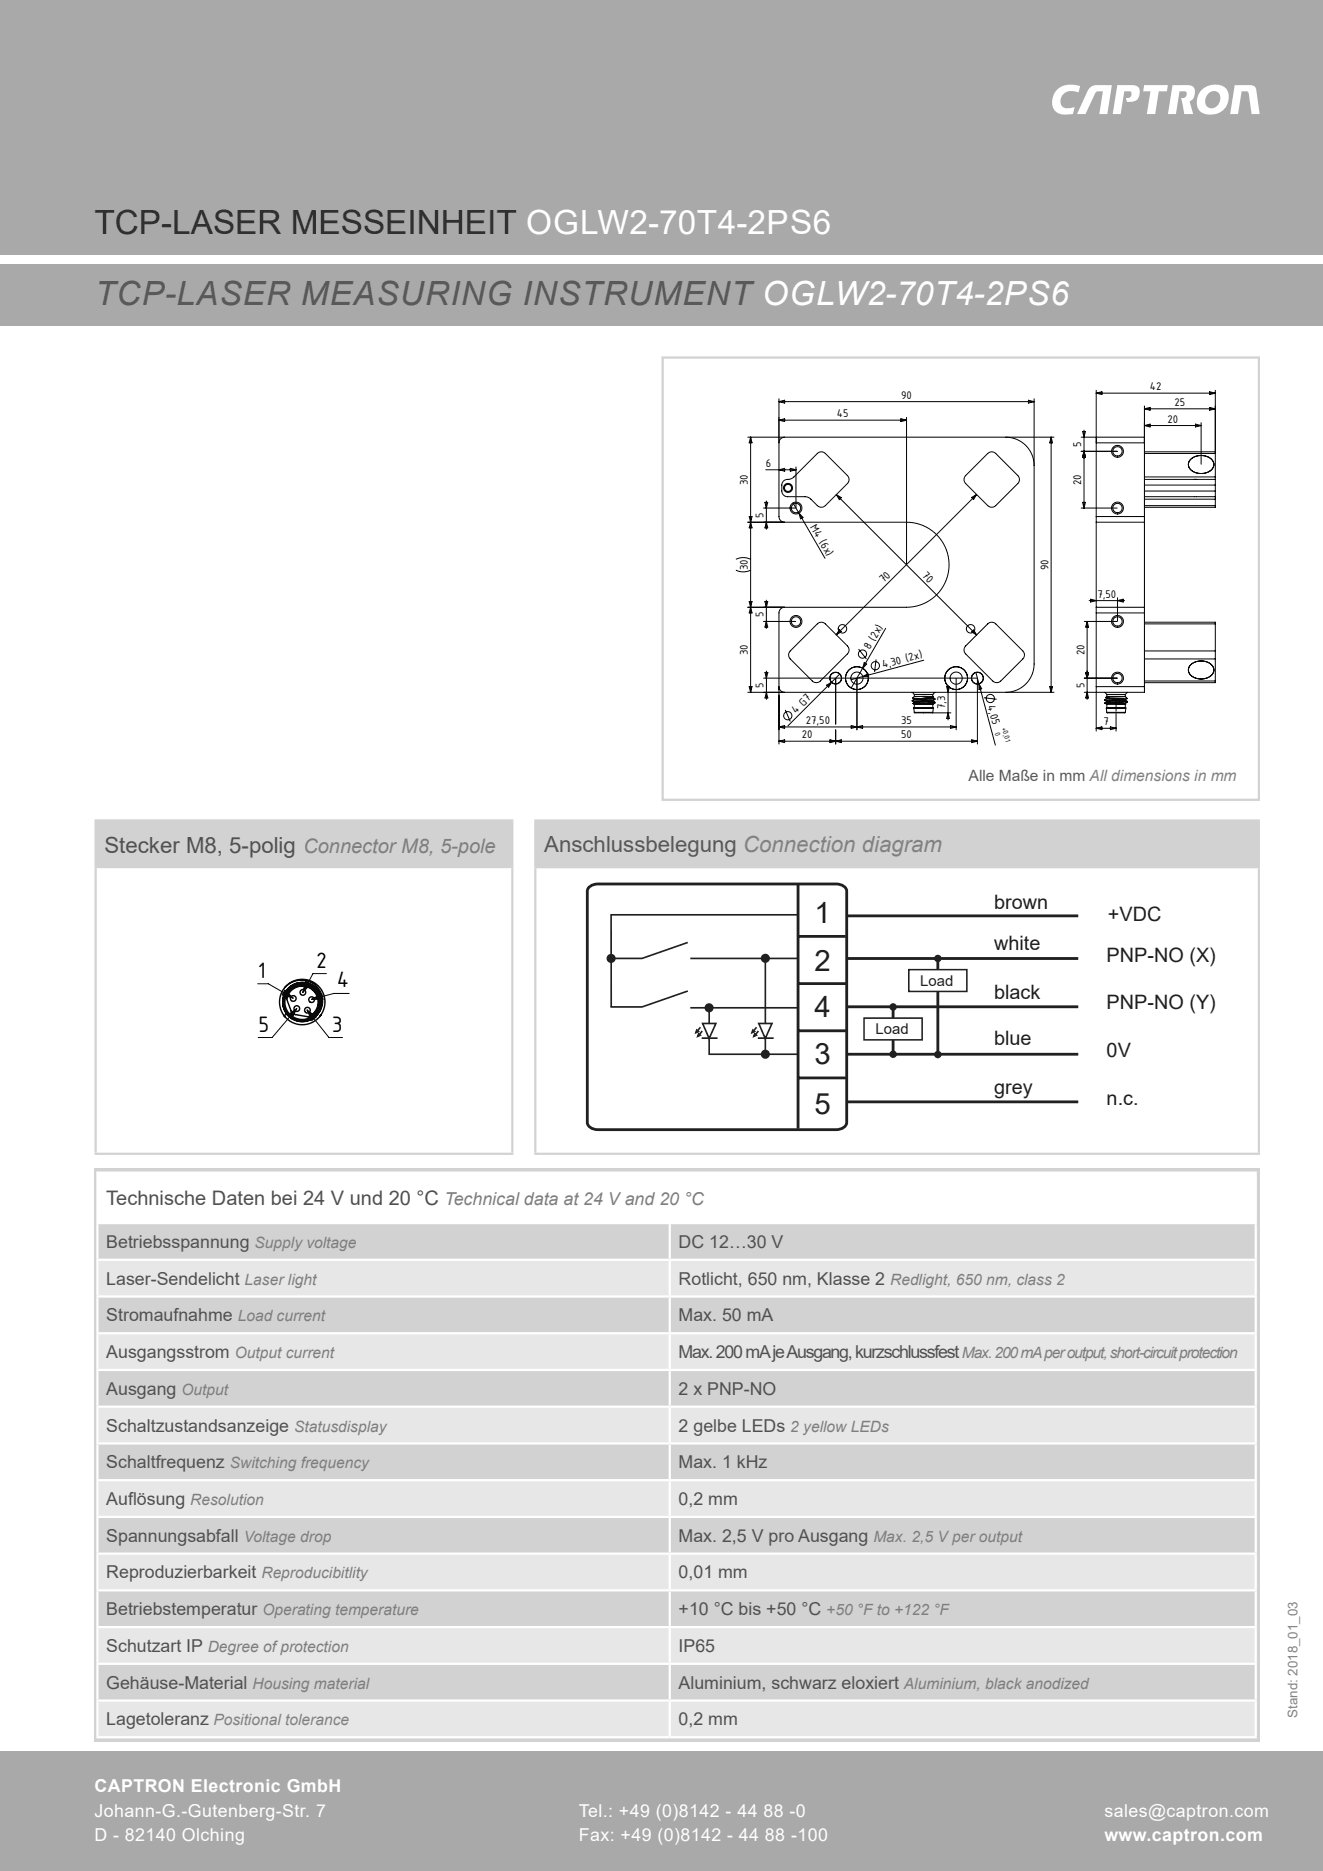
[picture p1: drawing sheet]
<svg xmlns="http://www.w3.org/2000/svg" width="210mm" height="297mm" viewBox="0 0 210 297" stroke-linecap="round" stroke-linejoin="round" font-family="sans-serif">
<g fill="#a8a9ad">
<path d="M0 41.9h210v9.8h-210z"/>
<path d="M0 0h210v40.3h-210z"/>
<path d="M0 278h210v19h-210z"/>
</g>
<path d="M15.2 130.2h66.1v7.4h-66.1z" fill="#d1d2d4"/>
<path d="M15 130.2h66.5M15 137.6h66.5M15.2 130.4v7.1M15.2 137.8v45.2M81.3 130.4v7.1M81.3 137.8v45.2M15 183.1h66.5" fill="none" stroke="#d1d2d4" stroke-width=".35"/>
<path d="M85 130.2h114.8v7.5h-114.8z" fill="#d1d2d4"/>
<path d="M105.2 56.8h94.6v70.2h-94.6zM84.8 130.2h115.2M84.8 137.7h115.2M85 130.4v7.1M85 137.8v45.2M199.8 130.4v7.1M199.8 137.8v45.2M84.8 183.1h115.2" fill="none" stroke="#d1d2d4" stroke-width=".35"/>
<g fill="none" stroke="#000001" stroke-width=".16">
<path d="M118.7 69.4h5.8M119.1 69.4v40.5M119.1 69.4l.3 .9h-.5zM121.4 79.7h.5l-.3 .9zM121.5 74.6h4.8M121.6 79.5v4.5M123.6 66.7l.9-.2v.4zM123.6 74.6l.9-.3v.5zM123.6 66.7h20.3M123.6 63.3v7M123.6 63.8h40.5M123.6 63.8l.9-.3v.5z"/>
<path d="M123.9 69.7l.6-.3h35.1a4.5 4.5 0 0 1 4.5 4.5v31.5a4.5 4.5 0 0 1-4.5 4.5h-35.1a.9 .9 0 0 1-.9-.9v-11.7a.9 .9 0 0 1 .9-.9h19.4a6.7 6.7 0 0 0 6.7-6.8 6.7 6.7 0 0 0-6.7-6.7h-19.4a.9 .9 0 0 1-.9-.9v-11.7zM124.4 76.4l.3-.2 .8-.2 .4-.2 3.8-3.8a.9 .9 0 0 1 1.3 0l3.5 3.5a.9 .9 0 0 1 0 1.3l-3.5 3.5a.9 .9 0 0 1-1.3 0l-1.1-1.1-.4-.3-3.2-.1a.9 .9 0 0 1-.9-.9v-1.1zM124.9 76.1h.1M125.4 74.3l.9 .3-.9 .2zM125.9 79.8l5 8.8M126.3 74.1v6.5M132.7 78.5l22.3 22.3M132.7 78.5l.8 .5-.3 .3zM143 66.5l.9 .2-.9 .2zM143.9 66.2v23.4M153.3 75.5l3.5-3.5a.9 .9 0 0 1 1.3 0l3.5 3.5a.9 .9 0 0 1 0 1.3l-3.5 3.5a.9 .9 0 0 1-1.3 0l-3.5-3.5a.9 .9 0 0 1 0-1.3zM154.2 79l.8-.5-.5 .8z"/>
<path d="M155 78.5l-22.3 22.3M159.7 69.4h7.6M163.2 63.5l.9 .3-.9 .2zM164.1 63.3v10.6M166.8 69.4l.3 .9h-.5zM166.8 69.4v40.5M171.6 69.4h2.4M171.6 71.6h5.7M171.8 79.7h.5l-.2 .9zM171.8 68.5h.5l-.2 .9zM172.1 68.3v12.3M172.1 71.6l.2 .9h-.5z"/>
<path d="M174 70.3v-.9h7.7v.9M174 70.3v11.7M174 70.3h7.7M174 62v8.3M174 62.4h18.9M174 62.4l.9-.2v.4zM181.7 78.8h11.2M181.7 76.1h8.2M181.7 71.7h11.2v.3M181.7 70.3v11.7M181.7 77h11.2M181.7 77.9h11.2"/>
<path d="M181.7 75.7h11.2M181.7 72h11.2M181.7 79.2h11.2M181.7 67.5h9M181.7 67.5l.9-.2v.5zM181.7 64.4v5.9M181.7 64.9l.9-.2v.4zM181.7 64.9h11.2M188.9 73a2.4 2.4 0 0 1 3.7 .4 1.58 1.58 0 0 1-1.8 1.8 1.77 1.77 0 0 1-2.2-1.6zM188.9 73a2.39 2.39 0 0 1 3.7 .4 1.6 1.6 0 0 1-1.8 1.8 1.75 1.75 0 0 1-2.2-1.6zM189.6 76.1h.3M189.8 67.3l.9 .2-.9 .3z"/>
<path d="M189.9 76.1h3M190.7 67.1v6.6M192 62.2l.9 .2-.9 .2zM192 64.7l.9 .2-.9 .2zM192.9 77.9v.9M192.9 76.1v.9M192.9 75.7v.4M192.9 78.8v.4M192.9 72v3.7M192.9 77v.9M192.9 79.2v1.1M192.9 62v9.9"/>
<path d="M116.8 90.5l1.1 .3 1.2-.3M116.8 88.8l1.1-.3 1.2 .3M118.7 82.9h5.8M118.7 96.4h5.8M118.9 82l.5 1.8h-.5l.5-1.8zM118.9 95.5l.5 1.8h-.5l.5-1.8zM121.2 98.6h5.1M121.2 80.6h5.1M121.4 95.5h.5l-.3 .9zM121.6 98.6l.3 .9h-.5zM121.6 82.9l.3 .9h-.5zM121.6 95.3v4.5"/>
<path d="M126.8 81.5l.7 .6-.4 .3zM133.2 100l.3 .3-.8 .5zM140.6 99.7l-5.5 9.5M171.6 80.6h5.7M172.1 98.6h5.2M172.6 98.6v12.4M172.6 98.6l.2 .9h-.5zM172.9 95.3h5.6M173.1 95.1l.9 .2-.9 .3zM174 82v.9M174 96.4v.9M174 82.9v13.5"/>
<path d="M174 97.3v11.7M174 82.9h7.7M174 82h7.7M174 96.4h7.7M174 97.3h7.7M177.4 94.9v3.7M177.4 95.3l.9-.2v.5zM181.7 82v.9M181.7 96.4v.9M181.7 98.8h11.2v.2M181.7 82.9v13.5M181.7 97.3v11.7"/>
<path d="M181.7 99h11.2M181.7 80.3h11.2M192.9 80.3v.2h-11.2M192.9 99v4.3M118.7 109.9h5.8M118.9 109h.5l-.3 .9zM121.2 107.6h33.9M121.4 106.7h.5l-.2 .9zM121.7 109.9l.2 .9h-.5zM121.7 106.5v4.5M123.6 109v9.1M123.6 115.4l.9-.2v.4z"/>
<path d="M123.6 117.7l.9-.3v.5zM123.6 117.7h31.5M124.6 112.7l.8 1.8M125.4 103.3l4.3-4.3a.9 .9 0 0 1 1.3 0l3.5 3.5a.9 .9 0 0 1 0 1.3l-4.3 4.3a.9 .9 0 0 1-1.3 0l-3.5-3.5a.9 .9 0 0 1 0-1.3zM131.2 108.8l.8-.5-.5 .8zM131.7 117.4l1.8 .5v-.5l-1.8 .5zM132.6 107.7v7.2M132.6 115.8v2.3M133.3 107l-8.2 8.2M135.1 115.2l1.8 .4v-.4l-1.8 .4zM136 107.7v8.1M136.3 103l1.2 1.6"/>
<path d="M137 107.4l.8-.5 .1 .5zM137.2 105.2l.4 .2-.7 .7zM139.1 104.7l-.3 2M144.8 111.2v.1M144.8 109.9l.3 .3M144.8 111.3l.3 .2M144.8 111.2l3.6 .3-.3-.2M144.8 111.3l3.6 .3M144.9 110.8l.2 .1M144.9 110.8l1.6 .1M144.9 111.7l.2 .1M144.9 111.7l2.9 .1"/>
<path d="M145 112.4h3.1M145 112.4l.1 .7M145.1 112.4h-.1M145.1 112.4h1.5M145.1 111.6l-.2 .1M145.1 111l-.3 .2M145.1 111.5v.1M145.1 110.9v.1M145.1 113.1l.1 .1 2.9-.1M145.1 113.1h3M145.1 111l3 .3M145.1 111.6l2.7 .2"/>
<path d="M145.1 110.9l3 .3M145.1 111.5l3 .3M145.1 110.5h1.5M145.1 110.2h3M145.1 111.8h3M145.1 112.3h1.5M145.1 110.5l-.2 .3M145.1 112.3v.1M145.1 110.2v.3M145.1 111.8v.5M146.3 110.6l2 .3M146.3 110.6l1.8 .1"/>
<path d="M146.5 110.9l1.9 .1v-.1M146.5 110.9h1.8M146.6 110.5l.9 .1M146.6 110.5h1.5M146.6 110.5l-.3 .1M146.6 112.3h1.5M146.6 112.4h1.5M146.6 104.8l-11.5 3.1M147.5 110.6h.6M147.5 110.6l.6 .1M147.8 111.8h.3M148 113.2h2.9"/>
<path d="M148.1 111.8h.1M148.1 110.5v.1M148.1 112.3v.1M148.1 110.2v.3M148.1 111.8v.5M148.1 110.7h.1M148.1 111.2h.1M148.1 111.2v.1M148.1 110.7l.2 .2M148.1 112.4h.1M148.1 110.6v.1M148.1 112.4v.7"/>
<path d="M148.4 111l-.3 .2M148.4 111.6l-.3 .2M148.4 111.5v.1M148.4 109.9l-.3 .3M150.3 109h.4l-.2 .9zM150.5 108.8v5.5M150.5 113.2l.2 .9h-.4zM150.9 115.2l.9 .2-.9 .2zM151.8 115.4h-28.2M151.8 107.7v8.1M153.3 102.5l3.5-3.5a.9 .9 0 0 1 1.3 0l4.3 4.3a.9 .9 0 0 1 0 1.3l-3.5 3.5a.9 .9 0 0 1-1.3 0l-4.3-4.3a.9 .9 0 0 1 0-1.3zM154.2 100.3l.3-.3 .5 .8z"/>
<path d="M154.2 117.4l.9 .3-.9 .2zM154.9 106.8l3.1 11.5M155.1 107.7v10.4M155.4 108.5l.4 .8-.4 .2zM156.2 110.8l2 .2M159.7 109.9h7.6M166.6 109h.5l-.3 .9zM172.1 109.9h1.9M172.1 107.6h5.2M172.3 106.7h.5l-.2 .9zM172.6 109.9l.2 .9h-.5zM174 109v.9h7.7v-.9"/>
<path d="M174 109h7.7M174 109.9v6.2M174 115.6l.9-.2v.4zM174 115.6h3.2M175.4 111.1v.1l.3 .2M175.4 111.6l3.3 .2h-.1M175.4 109.9l.3 .3M175.4 111.6l.3 .2M175.4 111.1l3.3 .2h.3v.2M175.4 111.6h.1M175.4 111.2l3.6 .3M175.5 110.7h.1"/>
<path d="M175.6 112.4h3.1M175.6 112.4l.1 .7M175.6 112.4h.1M175.7 111.4l-.3 .2M175.7 110.9l-.3 .1M175.7 111.4h.1M175.7 110.8v.1M175.7 110.8l-.2-.1 3.5 .2M175.7 113.1l.1 .1 2.8-.1M175.7 113.1h2.9M175.7 110.8h.1M175.7 111.4l2.9 .3"/>
<path d="M175.7 110.9l2.9 .2M175.7 110.5h2.9M175.7 110.2h2.9M175.7 111.8h2.9M175.7 112.3h2.9M175.7 110.5l-.2 .2M175.7 112.3l-.1 .1M175.7 110.2v.3M175.7 111.8v.5M175.7 110.8l2.9 .3M175.7 111.4l2.9 .2M176.3 115.4l.9 .2-.9 .2z"/>
<path d="M177.2 113.3v2.8M178.6 110.5h.1M178.6 111.2l.3 .2M178.6 110.6l.4 .3M178.6 110.6h.1M178.6 112.3l.1 .1M178.6 110.2v.3M178.6 111.8v.5M178.6 110.5v.1M178.6 111.1v.1M178.6 111.1h.1M178.6 111.6v.1"/>
<path d="M178.6 111.6h.1M178.7 112.4h.1M178.7 112.4l-.1 .7M179 110.9h.1M179 111.5l-.4 .1M179 110.9l-.4 .2M179 109.9l-.4 .3M181.7 103.3h11.2M181.7 104.6h11.2M181.7 108.1h11.2M189 105.5a2.37 2.37 0 0 1 3.6 .6 1.65 1.65 0 0 1-1.9 1.7 1.7 1.7 0 0 1-2-1.7zM189 105.5a2.36 2.36 0 0 1 3.6 .6 1.67 1.67 0 0 1-1.9 1.7 1.67 1.67 0 0 1-2-1.7z"/>
<path d="M192.9 103.3v1.3M192.9 108.1v.3h-11.2M192.9 104.6v3.5"/>
<circle cx="125.1" cy="77.5" r=".72"/>
<circle cx="125.1" cy="77.5" r=".56"/>
<circle cx="177.4" cy="71.6" r=".74"/>
<circle cx="177.4" cy="71.6" r=".95"/>
<circle cx="126.3" cy="98.6" r=".94"/>
<circle cx="126.3" cy="98.6" r=".74"/>
<circle cx="126.3" cy="80.6" r=".74"/>
<circle cx="126.3" cy="80.6" r=".95"/>
<circle cx="133.7" cy="99.8" r=".68"/>
<circle cx="154.1" cy="99.8" r=".68"/>
<circle cx="177.4" cy="98.6" r=".74"/>
<circle cx="177.4" cy="80.6" r=".74"/>
<circle cx="177.4" cy="80.6" r=".95"/>
<circle cx="177.4" cy="98.6" r=".95"/>
<circle cx="125" cy="113.6" r=".65"/>
<circle cx="132.6" cy="107.6" r=".94"/>
<circle cx="132.6" cy="107.6" r=".9"/>
<circle cx="136" cy="107.6" r="1.82"/>
<circle cx="136" cy="107.6" r="1.8"/>
<circle cx="136" cy="107.6" r=".97"/>
<circle cx="136.9" cy="103.8" r=".65"/>
<circle cx="138.9" cy="105.7" r=".65"/>
<circle cx="151.8" cy="107.6" r="1.8"/>
<circle cx="151.8" cy="107.6" r=".97"/>
<circle cx="151.8" cy="107.6" r="1.82"/>
<circle cx="155.1" cy="107.6" r=".96"/>
<circle cx="155.1" cy="107.6" r=".91"/>
<circle cx="157.2" cy="110.9" r=".65"/>
<circle cx="177.4" cy="107.6" r=".74"/>
<circle cx="177.4" cy="107.6" r=".95"/>
</g>
<path d="M177.2 110.9v2.3" fill="none" stroke="#000001" stroke-width=".16" stroke-dasharray="1.8 .7 .2 .7" stroke-dashoffset="3.3"/>
<path d="M15 185.5h185v91h-185z" fill="#d1d2d4"/>
<path d="M15.5 186.1h183.8v8h-183.8z" fill="#fff"/>
<g fill="#e6e7e9">
<path d="M15.5 200h90.8v5.8h-90.8zM106.3 200h93v5.8h-93zM15.5 211.6h90.8v5.9h-90.8zM106.3 211.6h93v5.9h-93zM15.5 223.3h90.8v5.8h-90.8zM106.3 223.3h93v5.8h-93zM15.5 235h90.8v5.8h-90.8zM106.3 235h93v5.8h-93zM15.5 246.6h90.8v5.9h-90.8zM106.3 246.6h93v5.9h-93zM15.5 258.3h90.8v5.8h-90.8zM106.3 258.3h93v5.8h-93z"/>
<path d="M15.5 269.9h90.8v5.9h-90.8zM106.3 269.9h93v5.9h-93z"/>
</g>
<g fill="none" stroke="#fff" stroke-width=".35">
<path d="M15.3 186.1h184.2M15.3 194.1h184.2M15.3 200h184.2M15.5 186.3v7.7M15.5 194.3v5.5M106.3 194.3v5.5M199.3 186.3v7.7M199.3 194.3v5.5M15.3 205.8h184.2M15.3 211.6h184.2M15.3 217.5h184.2M15.5 200.2v5.4"/>
<path d="M15.5 206v5.5M15.5 211.8v5.5M15.5 217.6v5.5M106.3 200.2v5.4M106.3 206v5.5M106.3 211.8v5.5M106.3 217.6v5.5M199.3 200.2v5.4M199.3 206v5.5M199.3 211.8v5.5M199.3 217.6v5.5M15.3 223.3h184.2"/>
<path d="M15.3 229.1h184.2M15.3 235h184.2M15.5 223.5v5.5M15.5 229.3v5.5M15.5 235.1v5.5M106.3 223.5v5.5M106.3 229.3v5.5M106.3 235.1v5.5M199.3 223.5v5.5M199.3 229.3v5.5M199.3 235.1v5.5M15.3 240.8h184.2"/>
<path d="M15.3 246.6h184.2M15.3 252.5h184.2M15.3 258.3h184.2M15.5 241v5.4M15.5 246.8v5.5M15.5 252.6v5.5M15.5 258.5v5.4M106.3 241v5.4M106.3 246.8v5.5M106.3 252.6v5.5M106.3 258.5v5.4M199.3 241v5.4"/>
<path d="M199.3 246.8v5.5M199.3 252.6v5.5M199.3 258.5v5.4M15.3 264.1h184.2M15.3 269.9h184.2M15.3 275.8h184.2M15.5 264.3v5.5M15.5 270.1v5.5M106.3 264.3v5.5M106.3 270.1v5.5M199.3 264.3v5.5M199.3 270.1v5.5"/>
</g>
<path d="M181.6 13.5h3.8l-.2 1h-1.3l-.5 3.6h-1.4l.6-3.6h-1.1z" fill="#fff"/>
<g fill="#fff">
<path d="M186.1 13.5h1.1a3.9 3.9 0 0 1 2.2 .3 1.51 1.51 0 0 1-.6 2.3l.6 2h-1.4l-.5-2.5a.63 .63 0 0 0 .7-.3 .63 .63 0 0 0 0-.8h-1l-.5 3.6h-1.3z" fill-rule="evenodd"/>
<path d="M191.9 14.8a1.07 1.07 0 0 1 1.3-.2 1.07 1.07 0 0 1 .5 1.2 1.28 1.28 0 0 1-.8 1.3 1.28 1.28 0 0 1-1.4-.4 1.71 1.71 0 0 1 .4-1.9zM190.8 14.2a2.9 2.9 0 0 1 3.9-.1 2.78 2.78 0 0 1-.8 3.5 2.78 2.78 0 0 1-3.6-.1 2.72 2.72 0 0 1 .5-3.3z" fill-rule="evenodd"/>
<path d="M196 13.5h1.7a1.51 1.51 0 0 1 1.6 .4l.6 4.2h-1.2l-.5-3.4a1.03 1.03 0 0 0-1.1-.2l-.6 3.6h-1.2z" fill-rule="evenodd"/>
<path d="M173 13.9a1.92 1.92 0 0 1 1.6-.4h1.9l-.7 4.6h-1.3l.6-3.6h-.5a.7 .7 0 0 0-.9 .6l-1.4 3h-1.3l1.6-3.6z" fill-rule="evenodd"/>
<path d="M167.7 14.3a3.8 3.8 0 0 1 3.8-.6l-.3 1a2.05 2.05 0 0 0-2.8 .8 1.15 1.15 0 0 0 .1 1.3 1.15 1.15 0 0 0 1.3 .4l.8-.2-.3 1.1-.9 .1a2.02 2.02 0 0 1-2.1-.7 2.02 2.02 0 0 1-.1-2.2z" fill-rule="evenodd"/>
<path d="M177.3 13.5h1.1a3.9 3.9 0 0 1 2.2 .3 1.51 1.51 0 0 1 .1 1.8 1.51 1.51 0 0 1-1.7 .6h-.1l-.2-.6a.64 .64 0 0 0 .8-.3 .64 .64 0 0 0-.1-.8h-.9l-.6 3.6h-1.3z" fill-rule="evenodd"/>
</g>
<path d="M40.9 156.2h1.7l4 2.2M45.2 157.2l1.4 1.2-1.8-.5zM48.5 155.8l.8 .4-1.3 1.4zM49.4 158.6l1.7-.9 .2 .9zM51.8 154.5h-2.1l-1.7 3.1M55.4 157.7h-2.4l-3.6 .9M45.6 161.2l1.5-1.1-.8 1.6zM47.1 160.1l-3.9 4.6h-2.2M48.7 160.3l3.5 4.4h2.2M48.7 160.3l1.5 1.1-.7 .6z" fill="none" stroke="#000001" stroke-width=".16"/>
<path d="M48.5 155.8l-.5 1.8 1.3-1.4zM45.2 157.2l-.4 .7 1.8 .5zM49.4 158.6h1.9l-.2-.9zM45.6 161.2l.7 .5 .8-1.6zM48.7 160.3l.8 1.7 .7-.6z" fill="#000001"/>
<g fill="none" stroke="#000001" stroke-width=".23">
<path d="M45.2 156.8a3.6 3.6 0 0 1 5.3-.3 3.6 3.6 0 0 1-.1 5.3 3.6 3.6 0 0 1-5.3-.6M45.5 158.6a2.52 2.52 0 0 1 4.1-1.5 2.52 2.52 0 0 1-.7 4.3M46.1 157.2a2.58 2.58 0 0 1 4 .4 2.58 2.58 0 0 1-1.2 3.8l-2-.3a.9 .9 0 0 1-.7-.6l-.7-2.1 .1-.5zM45.1 161.2a3.4 3.4 0 0 1 1.6-5.4 3.4 3.4 0 0 1 4.5 3.5l-.3 1-.7 1M45.1 161.2l.2 .3M45.5 160.9l-.4 .3M50.9 161.2v-.1l-.1 .3"/>
<circle cx="46.6" cy="158.5" r=".45"/>
<circle cx="48" cy="159.1" r="3.1"/>
<circle cx="48" cy="159.1" r="2.77"/>
<circle cx="48" cy="159.1" r="2.95"/>
<circle cx="48.1" cy="157.5" r=".45"/>
<circle cx="49.5" cy="158.7" r=".45"/>
<circle cx="47.1" cy="160.1" r=".45"/>
<circle cx="48.8" cy="160.4" r=".45"/>
</g>
<path d="M93.5 140.8l.9-.4 .5-.1h37.8a1.56 1.56 0 0 1 1.7 1.2v36.7a1.43 1.43 0 0 1-1.7 1.1h-37.8a1.56 1.56 0 0 1-1.7-1.1v-36.7l.1-.4zM126.7 140.3v38.8M126.8 156.1h7.5M126.8 148.6h7.4M126.7 163.6h7.7M126.7 171.1h7.7" fill="none" stroke="#231f20" stroke-width=".45"/>
<path d="M126.7 145.2h-29.7v14.6" fill="none" stroke="#231f20" stroke-width=".26"/>
<g fill="#231f20">
<circle cx="141.8" cy="159.8" r=".59"/>
<circle cx="141.8" cy="167.3" r=".59"/>
</g>
<path d="M134.5 152.2h36.7M134.5 145.4h36.7M134.5 159.8h36.7M134.6 167.4h36.6M134.6 174.9h36.6" fill="none" stroke="#231f20" stroke-width=".45"/>
<path d="M137.2 161.6h9.2v3.5h-9.2z" fill="#fff"/>
<path d="M137.2 161.6h9.2v3.5h-9.2z" fill="none" stroke="#231f20" stroke-width=".24"/>
<path d="M141.8 159.7v1.9M141.8 165.1v2.3" fill="none" stroke="#231f20" stroke-width=".45"/>
<g fill="#231f20">
<circle cx="148.9" cy="152.1" r=".59"/>
<circle cx="148.9" cy="167.4" r=".59"/>
</g>
<path d="M144.3 153.9h9.2v3.5h-9.2z" fill="#fff"/>
<path d="M144.3 153.9h9.2v3.5h-9.2z" fill="none" stroke="#231f20" stroke-width=".24"/>
<path d="M148.9 152v1.9M148.9 157.4v9.8" fill="none" stroke="#231f20" stroke-width=".45"/>
<circle cx="97" cy="152.1" r=".59" fill="#231f20"/>
<circle cx="97" cy="152.1" r=".59" fill="none" stroke="#231f20" stroke-width=".26"/>
<circle cx="112.6" cy="160" r=".59" fill="#231f20"/>
<g fill="none" stroke="#231f20" stroke-width=".26">
<path d="M121.5 152.7v14.9M120.1 163.1l-.5 .5M120.3 164.8h2.5"/>
<circle cx="112.6" cy="160" r=".59"/>
</g>
<path d="M119.5 163.5l.3 .2-.4 .2z" fill="#231f20"/>
<path d="M119.5 163.5l.3 .2-.4 .2zM120.4 163.7l-.5 .5" fill="none" stroke="#231f20" stroke-width=".26"/>
<path d="M119.8 164.1l.3 .2-.4 .2z" fill="#231f20"/>
<path d="M119.8 164.1l.3 .2-.4 .2z" fill="none" stroke="#231f20" stroke-width=".26"/>
<path d="M120.4 162.5h2.1l-1 2.4z" fill="#fff"/>
<path d="M120.4 162.5h2.1l-1 2.4z" fill="none" stroke="#231f20" stroke-width=".26"/>
<circle cx="121.5" cy="167.3" r=".59" fill="#231f20"/>
<circle cx="121.5" cy="167.3" r=".59" fill="none" stroke="#231f20" stroke-width=".26"/>
<circle cx="121.5" cy="152.1" r=".59" fill="#231f20"/>
<g fill="none" stroke="#231f20" stroke-width=".26">
<path d="M109.2 149.6l-7.3 2.5h-4.9M109.2 157.3l-7.3 2.5h-5M109.6 152.1h17.1M109.6 160h17.1M112.6 160v7.3h14.1M111.2 163.1l-.5 .5M111.4 164.8h2.5"/>
<circle cx="121.5" cy="152.1" r=".59"/>
</g>
<path d="M110.6 163.5l.3 .2-.4 .2z" fill="#231f20"/>
<path d="M110.6 163.5l.3 .2-.4 .2zM111.5 163.7l-.5 .5" fill="none" stroke="#231f20" stroke-width=".26"/>
<path d="M110.9 164.1l.3 .2-.4 .2z" fill="#231f20"/>
<path d="M110.9 164.1l.3 .2-.4 .2z" fill="none" stroke="#231f20" stroke-width=".26"/>
<path d="M111.5 162.5h2.1l-1 2.4z" fill="#fff"/>
<path d="M111.5 162.5h2.1l-1 2.4z" fill="none" stroke="#231f20" stroke-width=".26"/>
<text font-size="5.3" fill="#292d2f" x="15" y="37.1">TCP-LASER MESSEINHEIT OGLW2-70T4-2PS6</text>
<text font-size="5.3" fill="#57585a" x="15.1" y="48.5">TCP-LASER MEASURING INSTRUMENT OGLW2-70T4-2PS6</text>
<g font-size="4.7" fill="#231f20">
<text x="129.3" y="146.5">1</text>
<text x="129.3" y="154.1">2</text>
<text x="129.3" y="161.5">4</text>
<text x="129.3" y="168.9">3</text>
<text x="129.3" y="176.9">5</text>
</g>
<g font-size="3.8" fill="#000001">
<text x="190.5" y="79">JPT 4-pol</text>
<text x="78.8" y="85.2">SuperSeal (1-2-4-3)</text>
<text x="149.9" y="106.6">Maßstab 1:1</text>
<text x="188.4" y="141.1">AMP rund</text>
<text x="40.9" y="155.3">1</text>
<text x="50.2" y="153.6">2</text>
<text x="190.5" y="151.6">4</text>
<text x="53.5" y="156.8">4</text>
<text x="149.9" y="159.5">Maßstab 1:1</text>
<text x="41" y="163.8">5</text>
<text x="52.7" y="163.8">3</text>
<text x="42.3" y="203.1">M12 8-pol</text>
<text x="181.2" y="198.6">TE-Faston 4-pol</text>
<text x="42.3" y="214.5">6</text>
<text x="47.8" y="212.7">5</text>
<text x="55.2" y="213.8">4</text>
<text x="57.7" y="218.2">3</text>
<text x="158.3" y="219.1">Maßstab 1:1</text>
<text x="56.6" y="224.9">2</text>
<text x="180.9" y="224.7">2</text>
<text x="44.8" y="228.6">1</text>
<text x="52.9" y="228.6">8</text>
<text x="44.4" y="261.3">JST 4-pol 2,54</text>
<text x="185.4" y="262.2">JST 5-pol 2,0</text>
</g>
<text font-size="3.5" fill="#4f5252" x="16.6" y="135.5">Stecker M8, 5-polig Connector M8, 5-pole</text>
<text font-size="3.5" fill="#57585a" x="86.4" y="135.2">Anschlussbelegung Connection diagram</text>
<g font-size="3.2" fill="#231f20">
<text x="157.8" y="144.3">brown</text>
<text x="175.9" y="146.2">+VDC</text>
<text x="157.8" y="150.8">white</text>
<text x="175.7" y="152.7">PNP-NO (X)</text>
<text x="157.8" y="158.6">black</text>
<text x="175.7" y="160.2">PNP-NO (Y)</text>
<text x="157.8" y="165.9">blue</text>
<text x="175.7" y="167.7">0V</text>
<text x="157.8" y="173.7">grey</text>
<text x="175.7" y="175.4">n.c.</text>
</g>
<text font-size="3.2" fill="#4f5252" x="16.9" y="191.3">Technische Daten bei 24 V und 20 °C</text>
<text font-size="2.8" fill="#7c7f81" x="70.6" y="191.3">Technical data at 24 V and 20 °C</text>
<g font-size="2.8" fill="#4f5252">
<text x="16.9" y="203.9">Laser-Sendelicht</text>
<text x="16.9" y="198.1">Betriebsspannung</text>
<text x="107.7" y="198.1">DC 12…30 V</text>
<text x="107.7" y="203.9">Rotlicht, 650 nm, Klasse 2</text>
<text x="16.9" y="209.7">Stromaufnahme</text>
<text x="107.7" y="209.7">Max. 50 mA</text>
<text x="16.9" y="215.6">Ausgangsstrom</text>
<text x="107.7" y="215.6">Max. 200 mA je Ausgang, kurzschlussfest</text>
<text x="16.9" y="221.4">Ausgang</text>
<text x="107.7" y="221.4">2 x PNP-NO</text>
<text x="16.9" y="227.2">Schaltzustandsanzeige</text>
<text x="107.7" y="227.2">2 gelbe LEDs</text>
<text x="16.9" y="233.1">Schaltfrequenz</text>
<text x="107.7" y="233.1">Max. 1 kHz</text>
<text x="16.9" y="238.9">Auf</text>
<text x="20.3" y="238.9">lösung</text>
<text x="107.7" y="238.9">0,2 mm</text>
<text x="16.9" y="244.7">Spannungsabfall</text>
<text x="107.7" y="244.7">Max. 2,5 V pro Ausgang</text>
<text x="16.9" y="250.6">Reproduzierbarkeit</text>
<text x="107.7" y="250.6">0,01 mm</text>
<text x="16.9" y="256.4">Betriebstemperatur</text>
<text x="107.7" y="256.4">+10 °C bis +50 °C</text>
<text x="16.9" y="262.2">Schutzart IP</text>
<text x="107.7" y="262.2">IP65</text>
<text x="16.9" y="268.1">Gehäuse-Material</text>
<text x="107.7" y="268.1">Aluminium, schwarz eloxiert</text>
<text x="16.9" y="273.9">Lagetoleranz</text>
<text x="107.7" y="273.9">0,2 mm</text>
</g>
<g font-size="2.8" fill="#fff">
<text x="15" y="284.5">CAPTRON Electronic GmbH</text>
<text x="15" y="288.4">Johann-G.-Gutenberg-Str. 7</text>
<text x="15" y="292.3">D - 82140 Olching</text>
<text x="91.9" y="288.4">Tel.: +49 (0)8142 - 44 88 -0</text>
<text x="91.9" y="292.3">Fax: +49 (0)8142 - 44 88 -100</text>
<text x="175.3" y="288.4">sales@captron.com</text>
<text x="175.3" y="292.3">www.captron.com</text>
</g>
<text font-size="2.5" fill="#57585a" x="153.8" y="124">Alle Maße in mm All dimensions in mm</text>
<g font-size="2.5" fill="#7c7f81">
<text x="38.8" y="203.9">Laser light</text>
<text x="40.4" y="198.1">Supply voltage</text>
<text x="141.3" y="203.9">Redlight, 650 nm, class 2</text>
<text x="37.7" y="209.7">Load current</text>
<text x="37.3" y="215.6">Output current</text>
<text x="152.7" y="215.6">Max. 200 mA per output, short-circuit protection</text>
<text x="28.8" y="221.4">Output</text>
<text x="46.7" y="227.2">Statusdisplay</text>
<text x="125.4" y="227.2">2 yellow LEDs</text>
<text x="36.5" y="233.1">Switching frequency</text>
<text x="30.2" y="238.9">Resolution</text>
<text x="38.7" y="244.7">Voltage drop</text>
<text x="138.6" y="244.7">Max. 2,5 V per output</text>
<text x="41.5" y="250.6">Reproducibitlity</text>
<text x="41.7" y="256.4">Operating temperature</text>
<text x="131.2" y="256.4">+50 °F to +122 °F</text>
<text x="33" y="262.2">Degree of protection</text>
<text x="40.1" y="268.1">Housing material</text>
<text x="143.5" y="268.1">Aluminium, black anodized</text>
</g>
<text font-size="2.5" fill="#808285" x="33.9" y="273.9">Positional tolerance</text>
<g font-size="2.4" fill="#231f20">
<text x="146.1" y="156.5">Load</text>
<text x="139" y="164.2">Load</text>
</g>
<text font-size="2.1" fill="#808285" x="206" y="272.7" transform="rotate(-90 206 272.7)">Stand: 2018_01_03</text>
<g font-size="1.9" fill="#000001">
<text x="143" y="63.3">90</text>
<text x="182.5" y="62">42</text>
<text x="186.4" y="64.5">25</text>
<text x="132.8" y="66.3">45</text>
<text x="171.6" y="71" transform="rotate(-90 171.6 71)">5</text>
<text x="185.3" y="67.1">20</text>
<text x="118.7" y="77" transform="rotate(-90 118.7 77)">30</text>
<text x="121.5" y="74.1">6</text>
<text x="171.6" y="77" transform="rotate(-90 171.6 77)">20</text>
<text x="121.2" y="82.2" transform="rotate(-90 121.2 82.2)">5</text>
<text x="128.6" y="83.6" transform="rotate(60 128.6 83.6)">M4 (6x)</text>
<text x="118.7" y="90.5" transform="rotate(-90 118.7 90.5)">30</text>
<text x="140.3" y="92.6" transform="rotate(-45 140.3 92.6)">70</text>
<text x="146.2" y="91.4" transform="rotate(45 146.2 91.4)">70</text>
<text x="166.4" y="90.5" transform="rotate(-90 166.4 90.5)">90</text>
<text x="174.2" y="94.9">7,50</text>
<text x="121.2" y="98" transform="rotate(-90 121.2 98)">5</text>
<text x="118.7" y="104" transform="rotate(-90 118.7 104)">30</text>
<text x="138.1" y="103.3" transform="rotate(-60 138.1 103.3)">8 (2x)</text>
<text x="140.2" y="106.1" transform="rotate(-15 140.2 106.1)">4,30 (2x)</text>
<text x="172.1" y="104" transform="rotate(-90 172.1 104)">20</text>
<text x="121.2" y="109.2" transform="rotate(-90 121.2 109.2)">5</text>
<text x="126.3" y="113.4" transform="rotate(-45 126.3 113.4)">4 G7</text>
<text x="150" y="112.6" transform="rotate(-90 150 112.6)">7,3</text>
<text x="156.8" y="112.1" transform="rotate(75 156.8 112.1)">4,05</text>
<text x="172.1" y="109.2" transform="rotate(-90 172.1 109.2)">5</text>
<text x="127.3" y="117.2">20</text>
<text x="127.9" y="115">27,50</text>
<text x="143" y="115">35</text>
<text x="143" y="117.2">50</text>
<text x="175.2" y="115.2">7</text>
<text x="141.9" y="152.4">S. Held</text>
<text x="158.1" y="152.4">M. Kalus</text>
<text x="174.7" y="152.4">15.12.2017</text>
<text x="152.4" y="160.6">OGLW2-70T4-2PS6</text>
<text x="158.8" y="157.5">OS-OGLW2-70T4-2PS6-KD -A</text>
</g>
<text font-size="1.7" fill="#000001" x="127.5" y="160.6">1:1 (DIN A4)</text>
<g font-size="1.6" fill="#000001">
<text x="132.9" y="142.4">Änderung</text>
<text x="132.9" y="144">modification</text>
<text x="173.8" y="144">created</text>
<text x="181" y="144">checked</text>
<text x="114.9" y="152.3">surface</text>
<text x="124.2" y="150.7">Allgemeintoleranz:</text>
<text x="124.2" y="152.3">tolerance:</text>
<text x="141.9" y="150.6">Erstellt von/created by: Geprüft von/checked by:</text>
<text x="141.9" y="154.8">Werkstoff/material:</text>
<text x="174.7" y="150.6">Datum/date:</text>
<text x="114.9" y="158.7">Gewicht/weight(g):</text>
<text x="127.5" y="158.7">Maßstab/scale:</text>
<text x="141.9" y="157.4">Zeichnung-Nr./drawing-no:</text>
<text x="180.1" y="159.6">Artikel-Nr./article-no:</text>
<text x="111.9" y="171.8" transform="rotate(-90 111.9 171.8)">Die Zeichnung darf ohne unsere Zustimmung weder vervielfältigt noch dritten Personen oder anderen Firmen zugänglich gemacht werden!</text>
<text x="113.5" y="171.8" transform="rotate(-90 113.5 171.8)">The drawing may not be duplicated to third parties or made available to other companies without our consent!</text>
<text x="163.5" y="168.4">Dokumentenart/document type:</text>
</g>
<text font-size="1.5" fill="#000001" x="117.9" y="169">CAPTRON Electronic GmbH</text>
<g font-size="1.3" fill="#000001">
<text x="157.9" y="116.4" transform="rotate(75 157.9 116.4)">0</text>
<text x="159" y="115.5" transform="rotate(75 159 115.5)">+0,01</text>
</g>
<text font-size="1.1" fill="#000001" x="119" y="170.6">www.captron.com info@captron.com</text>
</svg>
